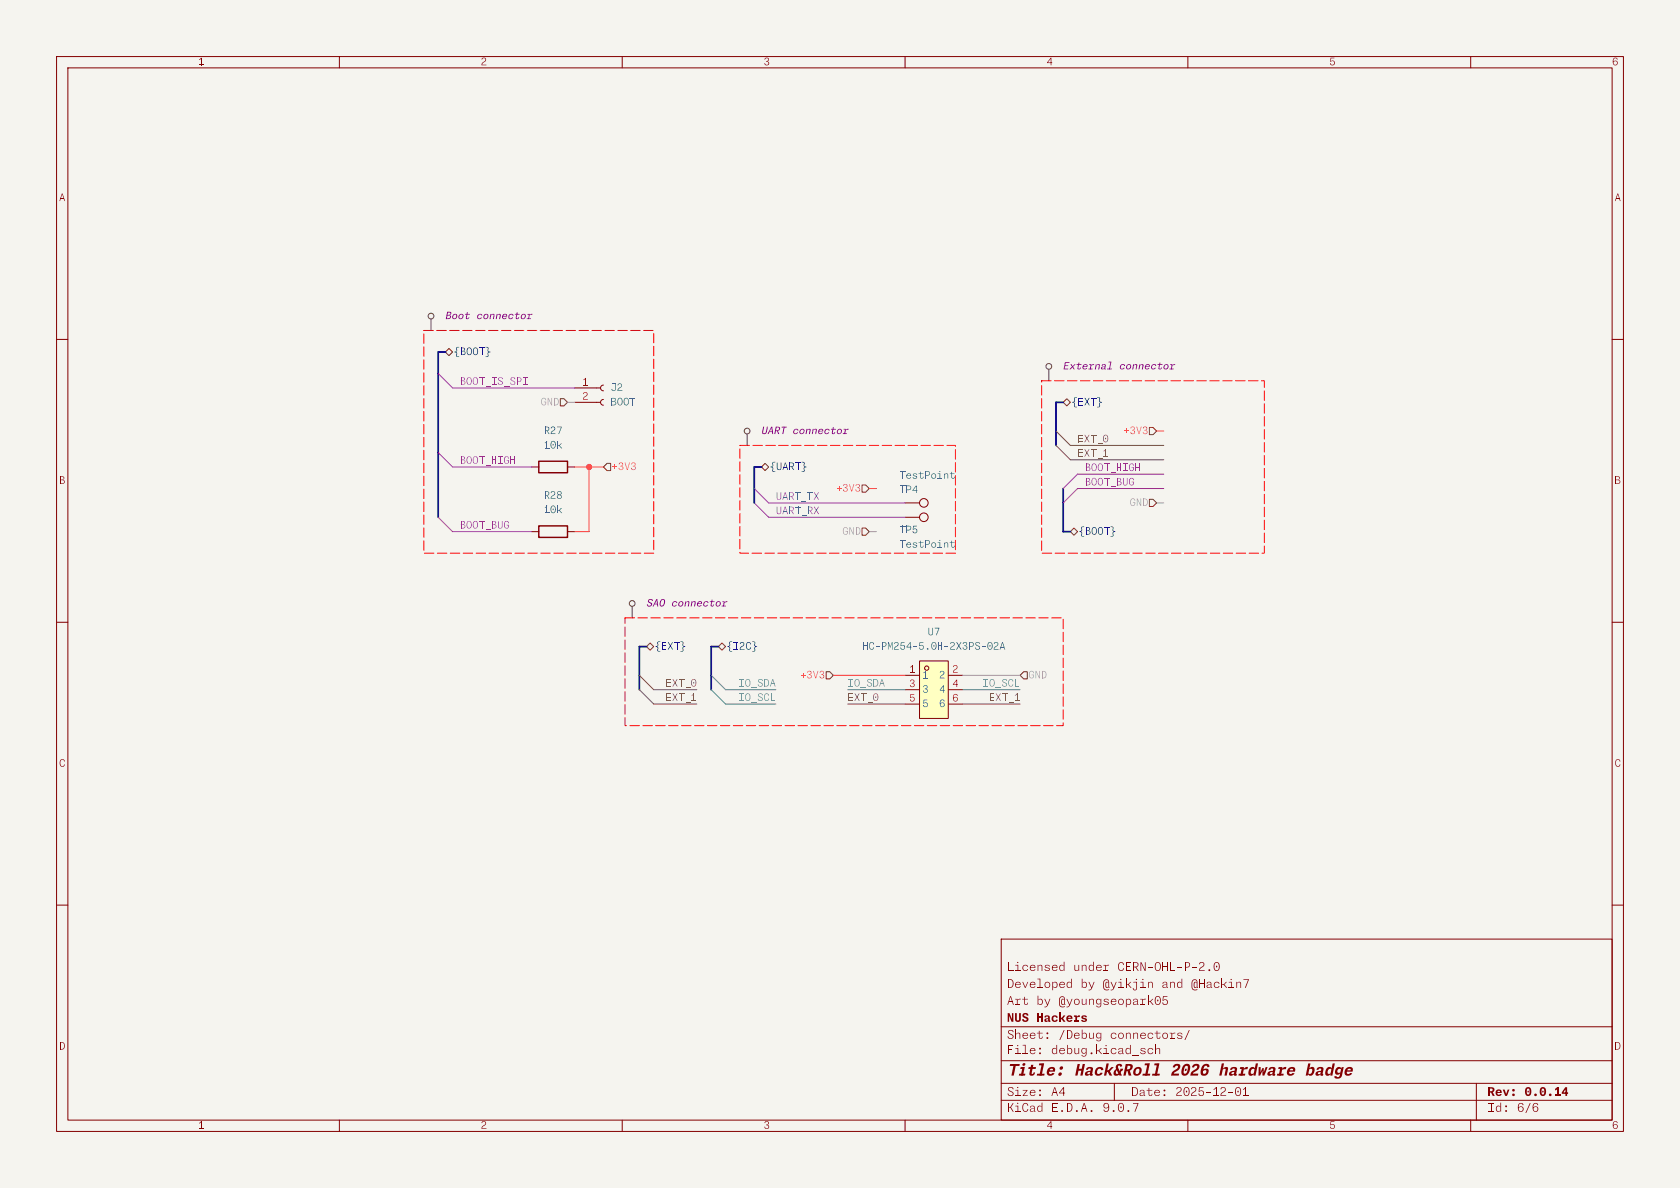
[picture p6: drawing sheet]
<svg xmlns="http://www.w3.org/2000/svg" width="297mm" height="210mm" viewBox="0 0 297 210" stroke-linecap="round" stroke-linejoin="round" font-family="sans-serif">
<path d="M0 0h297v210h-297z" fill="#f5f4ef" stroke="#f5f4ef" stroke-width=".18"/>
<g fill="none" stroke="#840000" stroke-width=".18">
<path d="M10 10h277v190h-277zM12 12h273v186h-273zM60 10v2M110 10v2M160 10v2M210 10v2M260 10v2M10 60h2M285 60h2M10 110h2M285 110h2M10 160h2"/>
<path d="M177 166h108v32h-108zM285 160h2M60 198v2M110 198v2M160 198v2M210 198v2M260 198v2"/>
</g>
<g fill="#840000">
<path d="M218.5 192.3a.57 .57 0 0 1 .7 0 .57 .57 0 0 1 .2 .7 .58 .58 0 0 1-.5 .8 .58 .58 0 0 1-.6-.8h.2a.43 .43 0 0 0 .1 .5 .43 .43 0 0 0 .6-.1l.1-.4a.43 .43 0 0 0-.2-.6 .43 .43 0 0 0-.5 .1l-.1 .5h-.2z"/>
<path d="M219.7 192.5l.5-.3-.2 .3-.3 .1z"/>
<path d="M220.1 192.2h.1v1.5h-.1z"/>
<path d="M219.7 193.6h1v.1h-1z"/>
<circle cx="205.9" cy="193.6" r=".17"/>
<circle cx="205.9" cy="192.8" r=".17"/>
<circle cx="218.9" cy="192.9" r=".15"/>
</g>
<path d="M177 194.5h108" fill="none" stroke="#840000" stroke-width=".18"/>
<g fill="#840000">
<path d="M200.3 195h1l-.6 1.5h-.1l.6-1.4h-.9z"/>
<circle cx="193" cy="196.4" r=".17"/>
</g>
<path d="M177 191.5h108" fill="none" stroke="#840000" stroke-width=".18"/>
<g fill="#840000">
<path d="M276.7 192.2h.3v1.5h-.3l.1-1.2-.5 .6h.9v.3h-1.1v-.3z"/>
<path d="M271.1 195.1l.6-.1 .2 .3-.1 .1a.37 .37 0 0 0-.5-.3 .37 .37 0 0 0-.2 .5v.1a.45 .45 0 0 0 0 .6 .45 .45 0 0 0 .6 .1 .41 .41 0 0 0-.1-.7 .41 .41 0 0 0-.6 .3 .5 .5 0 0 1 .8-.2 .5 .5 0 0 1-.1 .8 .5 .5 0 0 1-.7-.4l-.1-.6z"/>
<circle cx="183.9" cy="193.6" r=".17"/>
<circle cx="183.9" cy="192.8" r=".17"/>
<circle cx="266.3" cy="196.4" r=".17"/>
<circle cx="266.3" cy="195.6" r=".17"/>
</g>
<path d="M177 187.5h108" fill="none" stroke="#840000" stroke-width=".18"/>
<g fill="#840000">
<path d="M185.4 188.8a.64 .64 0 0 1 .8-.2 .64 .64 0 0 1 .3 .8h-1.1v-.2l.7 .1a.32 .32 0 0 0-.3-.4 .32 .32 0 0 0-.3 .3 .36 .36 0 0 0 0 .6 .36 .36 0 0 0 .6-.1h.3a.74 .74 0 0 1-1.2 .4 .74 .74 0 0 1 .2-1.3z"/>
<path d="M203.7 189.8h1.3v.3h-1.3z"/>
<path d="M227.8 188.8a.64 .64 0 0 1 .8-.2 .64 .64 0 0 1 .3 .8h-1.1l.1-.2 .7 .1a.32 .32 0 0 0-.3-.4 .32 .32 0 0 0-.3 .3 .36 .36 0 0 0 0 .6 .36 .36 0 0 0 .5-.1h.4a.74 .74 0 0 1-1.2 .4 .74 .74 0 0 1 .1-1.3z"/>
<path d="M182.2 185.4l.6-.1 .2 .5h-.9v-.1h.8a.41 .41 0 0 0-.5-.3 .41 .41 0 0 0-.3 .5 .41 .41 0 0 0 .5 .3l.4-.1a.55 .55 0 0 1-.8 .1 .55 .55 0 0 1 0-.8z"/>
<path d="M201.7 185.4l.5-.1 .3 .3-.3-.2a.23 .23 0 0 0-.3-.1 .23 .23 0 0 0-.1 .3l.2 .1a.36 .36 0 0 1 .5 .4 .36 .36 0 0 1-.6 .2l-.2-.1-.1-.2h.1a.32 .32 0 0 0 .3 .3 .32 .32 0 0 0 .3-.4l-.3-.1a.3 .3 0 0 1-.3-.1 .3 .3 0 0 1 0-.3z"/>
<path d="M203 185.4l.6-.1 .3 .2-.2 .1a.39 .39 0 0 0-.6-.1 .39 .39 0 0 0 .1 .6 .39 .39 0 0 0 .5-.1h.2a.55 .55 0 0 1-.9 .2 .55 .55 0 0 1 0-.8z"/>
<path d="M204.3 184.7h.1v1.6h-.1z"/>
<path d="M204.4 185.4l.3-.1 .3 .1 .1 .9h-.1v-.7a.31 .31 0 0 0-.3-.2 .31 .31 0 0 0-.3 .2z"/>
<circle cx="187.4" cy="189.9" r=".31"/>
<circle cx="187.7" cy="188.8" r=".31"/>
<circle cx="183.9" cy="186.2" r=".17"/>
<circle cx="183.9" cy="185.4" r=".17"/>
</g>
<path d="M177 181.5h108" fill="none" stroke="#840000" stroke-width=".18"/>
<g fill="#840000">
<path d="M193.9 182.7l.4-.1 .3 .1v.2a.37 .37 0 0 0-.6-.1 .37 .37 0 0 0 0 .5 .37 .37 0 0 0 .6-.1 .46 .46 0 0 1-.7 .3 .46 .46 0 0 1 0-.8z"/>
<path d="M194.6 182.6h.1v1a.47 .47 0 0 1-.4 .5 .47 .47 0 0 1-.5-.3l.3 .1a.34 .34 0 0 0 .3 0 .34 .34 0 0 0 .2-.3z"/>
<path d="M208.2 182.7l.5-.1 .3 .3-.3-.2a.23 .23 0 0 0-.3-.1 .23 .23 0 0 0-.1 .3l.2 .1a.36 .36 0 0 1 .5 .4 .36 .36 0 0 1-.5 .2l-.3-.1-.1-.2h.1a.32 .32 0 0 0 .3 .3 .32 .32 0 0 0 .3-.4l-.3-.1a.3 .3 0 0 1-.3-.1 .3 .3 0 0 1 0-.3z"/>
<path d="M210.2 182.1h.1l-.8 1.7h-.1z"/>
<path d="M191.2 179.6l.5-.1 .4 .1v.2l-.6-.1 .2 .2a.38 .38 0 0 1 .5 .4 .38 .38 0 0 1-.6 .4 .41 .41 0 0 1-.5-.4l.7 .1v-.1l-.2-.1a.35 .35 0 0 1-.4-.2 .35 .35 0 0 1 0-.4z"/>
<path d="M181.1 176.2h.1v1.1a.22 .22 0 0 0 .2 .2 .22 .22 0 0 0 .2-.3h.1a.34 .34 0 0 1-.3 .5 .34 .34 0 0 1-.3-.4z"/>
<path d="M180.7 176.6h1v.1h-1z"/>
<path d="M205.6 176.1h.8v.1h-.7l-.1 .6a.49 .49 0 0 1 .8 .2 .49 .49 0 0 1-.3 .7 .49 .49 0 0 1-.6-.5h.1a.38 .38 0 0 0 .6 .2 .38 .38 0 0 0 .1-.5 .38 .38 0 0 0-.6 0h-.2z"/>
<path d="M189.4 173h.1v1.6l-.1-.2z"/>
<path d="M188.7 173.7l.4-.1 .3 .1v.2a.38 .38 0 0 0-.6-.1 .38 .38 0 0 0 0 .6 .38 .38 0 0 0 .6-.1 .46 .46 0 0 1-.7 .3 .46 .46 0 0 1-.1-.7z"/>
<path d="M201.6 174.5h.9v.1h-.9z"/>
<path d="M203 173.6l.1 .1v.9h-.1z"/>
<path d="M203.1 173.7l.3-.1 .3 .1 .1 .9h-.1v-.7a.31 .31 0 0 0-.3-.2 .31 .31 0 0 0-.3 .2z"/>
<path d="M188.1 170h.1v1.6l-.1-.2z"/>
<path d="M187.4 170.7l.4-.1 .3 .1v.2a.38 .38 0 0 0-.6-.1 .38 .38 0 0 0 0 .6 .38 .38 0 0 0 .6-.1 .46 .46 0 0 1-.7 .3 .46 .46 0 0 1-.1-.7z"/>
<path d="M195.5 170.7l.6-.1v.1l-.6 .2z"/>
<path d="M195.1 171.5h.8v.1h-.8z"/>
<path d="M214.7 170.2a.57 .57 0 0 1 .7 0 .57 .57 0 0 1 .2 .7 .58 .58 0 0 1-.5 .8 .58 .58 0 0 1-.5-.8h.1a.43 .43 0 0 0 .1 .5 .43 .43 0 0 0 .6-.1l.1-.4a.43 .43 0 0 0-.1-.6 .43 .43 0 0 0-.6 .1l-.1 .5h-.1z"/>
<circle cx="185.2" cy="183.5" r=".17"/>
<circle cx="185.2" cy="182.7" r=".17"/>
<circle cx="215.1" cy="170.8" r=".15"/>
</g>
<g fill="none" stroke="#840000" stroke-width=".18">
<path d="M160 91.4h2.6M197 191.5v3M261 191.5v6.5"/>
<circle cx="163.3" cy="91.4" r=".76"/>
</g>
<g fill="#006464">
<path d="M167 96l.3-.1 .3 .1v.8h-.1v-.8h-.3l-.2 .2z"/>
<path d="M168.2 95.6h.1v1l.3 .1 .1-.2a.26 .26 0 0 1-.3 .3 .26 .26 0 0 1-.2-.3z"/>
<path d="M167.9 95.9h.9v.1h-.9z"/>
</g>
<path d="M162.6 116.8h5v10.2h-5z" fill="#ffffc2"/>
<g fill="none" stroke="#840000" stroke-width=".18">
<path d="M160 119.4h2.6M162.6 116.8h5v10.2h-5zM167.6 119.4h2.6M160 121.9h2.6M160 124.5h2.6M167.6 121.9h2.6M167.6 124.5h2.6"/>
<circle cx="163.8" cy="118.1" r=".38"/>
</g>
<g fill="#006464">
<path d="M175.8 113.6a.42 .42 0 0 1 .7 .2 .42 .42 0 0 1-.4 .5l-.3 .4h.7v.1h-.8l.2-.5a.36 .36 0 0 0 .4-.3 .36 .36 0 0 0-.2-.4l-.4 .2z"/>
<path d="M177.2 113.5h.1l.4 1.3h-.1l-.4-1.1-.4 1.1h-.1z"/>
<path d="M176.9 114.3h.6v.1h-.6z"/>
</g>
<g fill="none" stroke="#840000" stroke-width=".18">
<path d="M101.6 68.6h4.6M101.6 71.1h4.6M106.7 68.1l-.4 .1-.1 .4 .1 .3 .4 .2M106.7 70.6l-.4 .2-.1 .3 .1 .4 .4 .1M94 82.6h1.2M94 94h1.2M100.3 82.6h1.3M100.3 94h1.3M160 88.9h2.6"/>
<circle cx="163.3" cy="88.9" r=".76"/>
</g>
<path d="M95.2 81.5h5.1v2.1h-5.1zM95.2 93h5.1v2h-5.1z" fill="none" stroke="#840000" stroke-width=".25"/>
<g fill="#006464">
<path d="M167 83.8l.3-.1 .3 .1v.8h-.1v-.8h-.3l-.2 .2z"/>
<path d="M168.2 83.4h.1v1l.3 .1 .1-.2a.26 .26 0 0 1-.3 .3 .26 .26 0 0 1-.2-.3z"/>
<path d="M167.9 83.7h.9v.1h-.9z"/>
</g>
<g fill="none" stroke="#484848" stroke-width=".18">
<path d="M76.2 56.4v2"/>
<circle cx="76.2" cy="55.9" r=".51"/>
</g>
<g fill="#840084">
<path d="M92.2 55.6a.48 .48 0 0 1 .7 .1 .48 .48 0 0 1-.1 .7 .48 .48 0 0 1-.6-.1l-.1-.2h.1a.29 .29 0 0 0 .4 .1 .29 .29 0 0 0 .2-.4 .29 .29 0 0 0-.4-.1l-.2 .4h-.1z"/>
<path d="M93.3 55.5h.4l-.2 .9h-.2l.2-.8h-.2z"/>
<path d="M93.6 55.6l.5-.1v.1l-.5 .2z"/>
<path d="M93.1 56.3h.8l-.1 .1h-.7z"/>
</g>
<g fill="none" stroke="#484848" stroke-width=".18">
<path d="M111.8 107.2v2"/>
<circle cx="111.8" cy="106.7" r=".51"/>
</g>
<g fill="#840084">
<path d="M126.7 106.4a.48 .48 0 0 1 .6 .1 .48 .48 0 0 1 0 .7 .48 .48 0 0 1-.7-.1l-.1-.2h.2a.29 .29 0 0 0 .4 .1 .29 .29 0 0 0 .1-.4 .29 .29 0 0 0-.4-.1l-.1 .4h-.2z"/>
<path d="M127.7 106.3h.4l-.1 .9h-.2l.2-.8h-.3z"/>
<path d="M128.1 106.4l.5-.1v.1l-.5 .2z"/>
<path d="M127.6 107.1h.7v.1h-.7z"/>
</g>
<g fill="none" stroke="#484848" stroke-width=".18">
<path d="M132.1 76.7v2"/>
<circle cx="132.1" cy="76.2" r=".51"/>
</g>
<g fill="#840084">
<path d="M148.1 75.9a.48 .48 0 0 1 .7 .1 .48 .48 0 0 1-.1 .7 .48 .48 0 0 1-.7-.1l-.1-.2h.2a.29 .29 0 0 0 .4 .1 .29 .29 0 0 0 .1-.3 .29 .29 0 0 0-.3-.2l-.2 .4h-.2z"/>
<path d="M149.2 75.8h.3l-.1 .9h-.2l.2-.7h-.3z"/>
<path d="M149.5 75.9l.5-.1v.2l-.5 .1z"/>
<path d="M149 76.6h.7v.1h-.7z"/>
</g>
<g fill="none" stroke="#484848" stroke-width=".18">
<path d="M185.4 65.3v2"/>
<circle cx="185.4" cy="64.8" r=".51"/>
</g>
<g fill="#840084">
<path d="M194.8 64.5l.4-.1h.3v.9l-.3-.1 .1-.7h-.3l-.2 .2z"/>
<path d="M194.7 64.9l.6-.1v.1h-.4l-.1 .2 .2 .1 .3-.1a.29 .29 0 0 1-.4 .2 .29 .29 0 0 1-.2-.4z"/>
<path d="M195.8 65.2h.8l-.1 .1h-.8z"/>
<path d="M196 63.9h.5l-.3 1.4h-.1l.2-1.2h-.3z"/>
<path d="M205.9 64.5a.48 .48 0 0 1 .6 .1 .48 .48 0 0 1-.1 .7 .48 .48 0 0 1-.6-.1l-.1-.2h.2a.29 .29 0 0 0 .3 .1 .29 .29 0 0 0 .2-.4 .29 .29 0 0 0-.4-.1l-.1 .4h-.2z"/>
<path d="M206.9 64.4h.4l-.2 .9h-.1l.2-.8h-.3z"/>
<path d="M207.3 64.5l.5-.1-.1 .1-.5 .2z"/>
<path d="M206.8 65.2h.7v.1h-.8z"/>
</g>
<path d="M74.9 58.4h40.7v39.4h-40.7v-39.4M130.8 78.7h38.1v19.1h-38.1v-19.1M184.1 67.3h39.4v30.5h-39.4v-30.5M110.5 109.2h77.5v19.1h-77.5v-19.1" fill="none" stroke="#f00" stroke-width=".18" stroke-dasharray="1.7 .6"/>
<path d="M203.2 75.6h.6l.7 .6-.7 .6h-.6zM152.4 93.3h.6l.7 .7-.7 .6h-.6z" fill="none" stroke="#725600" stroke-width=".18"/>
<path d="M133 113.4l.5 .1v.6l.3 .1v.2l-.3 .1v.6l-.5 .1 .4-.2v-.3a.3 .3 0 0 1 0-.3 .3 .3 0 0 1 .3-.1h-.1a.57 .57 0 0 1-.2-.8z" fill="#000084"/>
<path d="M127 114.3l.6-.6 .7 .6-.7 .6z" fill="none" stroke="#725600" stroke-width=".18"/>
<path d="M120.3 113.4l.5 .1v.6l.3 .1v.2l-.3 .1v.6l-.5 .1 .4-.2v-.3a.3 .3 0 0 1 0-.3 .3 .3 0 0 1 .3-.1h-.1a.57 .57 0 0 1-.2-.8z" fill="#000084"/>
<path d="M189.2 94l.7-.7 .6 .7-.6 .6zM114.3 114.3l.6-.6 .7 .6-.7 .6z" fill="none" stroke="#725600" stroke-width=".18"/>
<path d="M194 70.2l.4 .1v.6l.4 .2v.1l-.4 .1v.6l-.4 .1 .3-.1v-.4a.3 .3 0 0 1 .1-.3 .3 .3 0 0 1 .3-.1h-.1a.57 .57 0 0 1-.3-.7z" fill="#000084"/>
<path d="M78.7 62.2l.7-.6 .6 .6-.6 .7zM99.1 70.5h.6l.6 .6-.6 .7h-.6zM188 71.1l.6-.6 .6 .6-.6 .7zM107.3 81.9h.6v1.3h-.6l-.6-.6zM134.6 82.6l.7-.7 .6 .7-.6 .6zM152.4 85.7h.6l.7 .7-.7 .6h-.6zM203.2 88.3h.6l.7 .6-.7 .6h-.6zM146 118.7h.7l.6 .7-.6 .6h-.7zM181 118.7h.6v1.3h-.6l-.7-.6z" fill="none" stroke="#725600" stroke-width=".18"/>
<g fill="#9c27b0">
<path d="M92.5 66.7h.7v.1h-.7z"/>
<path d="M92.5 67.9h.7v.1h-.7z"/>
</g>
<path d="M78.7 62.2h-1.2v29.2M188 71.1h-1.3v7.6M134.6 82.6h-1.3v6.3M188 86.4v7.6h1.2M114.3 114.3h-1.3v7.6M127 114.3h-1.3v7.6" fill="none" stroke="#000084" stroke-width=".3"/>
<path d="M204.5 76.2h1.2M101.6 82.6h5.1M104.1 82.6v11.4h-2.5M153.7 86.4h1.2M147.3 119.4h12.7" fill="none" stroke="#f44336" stroke-width=".18"/>
<path d="M125.7 119.4l2.6 2.5h8.9M125.7 121.9l2.6 2.6h8.9M149.9 121.9h10.1M170.2 121.9h10.1" fill="none" stroke="#607d8b" stroke-width=".18"/>
<path d="M100.3 71.1h1.3M153.7 94h1.2M204.5 88.9h1.2M170.2 119.4h10.1" fill="none" stroke="#9e9e9e" stroke-width=".18"/>
<path d="M186.7 76.2l2.5 2.5h16.5M186.7 78.7l2.5 2.6h16.5M113 119.4l2.6 2.5h7.6M113 121.9l2.6 2.6h7.6M149.9 124.5h10.1M170.2 124.5h10.1" fill="none" stroke="#795548" stroke-width=".18"/>
<path d="M133.3 88.9l2.6 2.5h24.1M133.3 86.4l2.6 2.5h24.1" fill="none" stroke="#673ab7" stroke-width=".18"/>
<path d="M77.5 66l2.5 2.6h21.6M77.5 80l2.5 2.6h14M77.5 91.4l2.5 2.6h14M205.7 83.8h-15.2l-2.5 2.6M205.7 86.4h-15.2l-2.5 2.5" fill="none" stroke="#9c27b0" stroke-width=".18"/>
<circle cx="104.1" cy="82.6" r=".46" fill="#f44336" stroke="#f44336" stroke-width=".18"/>
<g font-size="2.8" fill="#840000">
<text x="178" y="190.7">Title:</text>
<text x="189.9" y="190.7">Hack&amp;Roll</text>
<text x="206.9" y="190.7">2026</text>
<text x="215.4" y="190.7">hardware</text>
<text x="230.6" y="190.7">badge</text>
</g>
<g font-size="2.1" fill="#840000">
<text x="178" y="172.1">Licensed</text>
<text x="189.7" y="172.1">under</text>
<text x="197.5" y="172.1">CERN-OHL-P-2.0</text>
<text x="178" y="178.1">Art</text>
<text x="178" y="175.1">Developed</text>
<text x="183.2" y="178.1">by</text>
<text x="187.1" y="178.1">@youngseopark05</text>
<text x="191" y="175.1">by</text>
<text x="194.9" y="175.1">@yikjin</text>
<text x="205.3" y="175.1">and</text>
<text x="210.5" y="175.1">@Hackin7</text>
<text x="178" y="184.1">Sheet:</text>
<text x="178" y="181.1">NUS Hackers</text>
<text x="187.1" y="184.1">/Debug</text>
<text x="196.2" y="184.1">connectors/</text>
<text x="178" y="186.8">File:</text>
<text x="185.8" y="186.8">debug.kicad_sch</text>
<text x="178" y="197">KiCad</text>
<text x="178" y="194.2">Size:</text>
<text x="185.8" y="197">E.D.A.</text>
<text x="185.8" y="194.2">A4</text>
<text x="194.9" y="197">9.0.7</text>
<text x="200" y="194.2">Date:</text>
<text x="207.8" y="194.2">2025-12-01</text>
<text x="263" y="194.2">Rev:</text>
<text x="263" y="197">Id:</text>
<text x="268.2" y="197">6/6</text>
<text x="269.5" y="194.2">0.0.14</text>
</g>
<g font-size="1.8" fill="#840000">
<text x="35" y="11.9">1</text>
<text x="85" y="11.9">2</text>
<text x="135" y="11.9">3</text>
<text x="185" y="11.9">4</text>
<text x="235" y="11.9">5</text>
<text x="285" y="11.9">6</text>
<text x="10.4" y="35.9">A</text>
<text x="285.4" y="35.9">A</text>
<text x="10.4" y="85.9">B</text>
<text x="285.4" y="85.9">B</text>
<text x="10.4" y="135.9">C</text>
<text x="285.4" y="135.9">C</text>
<text x="10.4" y="185.9">D</text>
<text x="285.4" y="185.9">D</text>
<text x="35" y="199.9">1</text>
<text x="85" y="199.9">2</text>
<text x="135" y="199.9">3</text>
<text x="185" y="199.9">4</text>
<text x="235" y="199.9">5</text>
<text x="285" y="199.9">6</text>
</g>
<g font-size="1.8" fill="#840084">
<text x="78.7" y="56.8">Boot</text>
<text x="84.2" y="56.8">connector</text>
<text x="188" y="65.7">External</text>
<text x="197.9" y="65.7">connector</text>
<text x="134.6" y="77.1">UART connector</text>
<text x="114.3" y="107.6">SAO connector</text>
</g>
<g font-size="1.8" fill="#000084">
<text x="80.2" y="63.1">{BOOT}</text>
<text x="189.4" y="72">{EXT}</text>
<text x="136.1" y="83.4">{UART}</text>
<text x="190.7" y="94.9">{BOOT}</text>
<text x="115.8" y="115.2">{EXT}</text>
<text x="128.5" y="115.2">{I2C}</text>
</g>
<g font-size="1.8" fill="#9c27b0">
<text x="81.3" y="68.2">BOOT_IS_SPI</text>
<text x="81.3" y="82.2">BOOT_HIGH</text>
<text x="191.8" y="83.5">BOOT_HIGH</text>
<text x="191.8" y="86">BOOT_BUG</text>
<text x="81.3" y="93.6">BOOT_BUG</text>
</g>
<g font-size="1.8" fill="#a90000">
<text x="103" y="68.3">1</text>
<text x="103" y="70.9">2</text>
<text x="160.7" y="119.1">1</text>
<text x="168.4" y="119.1">2</text>
<text x="160.7" y="121.7">3</text>
<text x="160.7" y="124.2">5</text>
<text x="168.4" y="121.7">4</text>
<text x="168.4" y="124.2">6</text>
</g>
<g font-size="1.8" fill="#006464">
<text x="107.9" y="69.5">J2</text>
<text x="96.1" y="77.1">R27</text>
<text x="107.9" y="72">BOOT</text>
<text x="96.1" y="79.6">10k</text>
<text x="96.1" y="88.5">R28</text>
<text x="159" y="87.5">TP4</text>
<text x="159" y="85">TestPoint</text>
<text x="96.1" y="91.1">10k</text>
<text x="159" y="94.6">TP5</text>
<text x="159" y="97.2">TestPoint</text>
<text x="164" y="112.7">U7</text>
<text x="152.4" y="115.2">HC-PM254-5.0H-2X3PS-02A</text>
<text x="163.1" y="120.3">1</text>
<text x="163.1" y="122.8">3</text>
<text x="163.1" y="125.4">5</text>
<text x="166" y="120.3">2</text>
<text x="166" y="122.8">4</text>
<text x="166" y="125.4">6</text>
</g>
<g font-size="1.8" fill="#9e9e9e">
<text x="95.6" y="72">GND</text>
<text x="199.7" y="89.8">GND</text>
<text x="148.9" y="94.9">GND</text>
<text x="181.8" y="120.3">GND</text>
</g>
<g font-size="1.8" fill="#f44336">
<text x="198.6" y="77.1">+3V3</text>
<text x="108.1" y="83.4">+3V3</text>
<text x="147.8" y="87.3">+3V3</text>
<text x="141.5" y="120.3">+3V3</text>
</g>
<g font-size="1.8" fill="#795548">
<text x="190.5" y="78.4">EXT_0</text>
<text x="190.5" y="80.9">EXT_1</text>
<text x="117.7" y="121.6">EXT_0</text>
<text x="117.7" y="124.1">EXT_1</text>
<text x="149.9" y="124.1">EXT_0</text>
<text x="174.8" y="124.1">EXT_1</text>
</g>
<g font-size="1.8" fill="#673ab7">
<text x="137.2" y="88.6">UART_TX</text>
<text x="137.2" y="91.1">UART_RX</text>
</g>
<g font-size="1.8" fill="#607d8b">
<text x="130.5" y="124.1">IO_SCL</text>
<text x="130.5" y="121.6">IO_SDA</text>
<text x="149.9" y="121.6">IO_SDA</text>
<text x="173.7" y="121.6">IO_SCL</text>
</g>
</svg>
